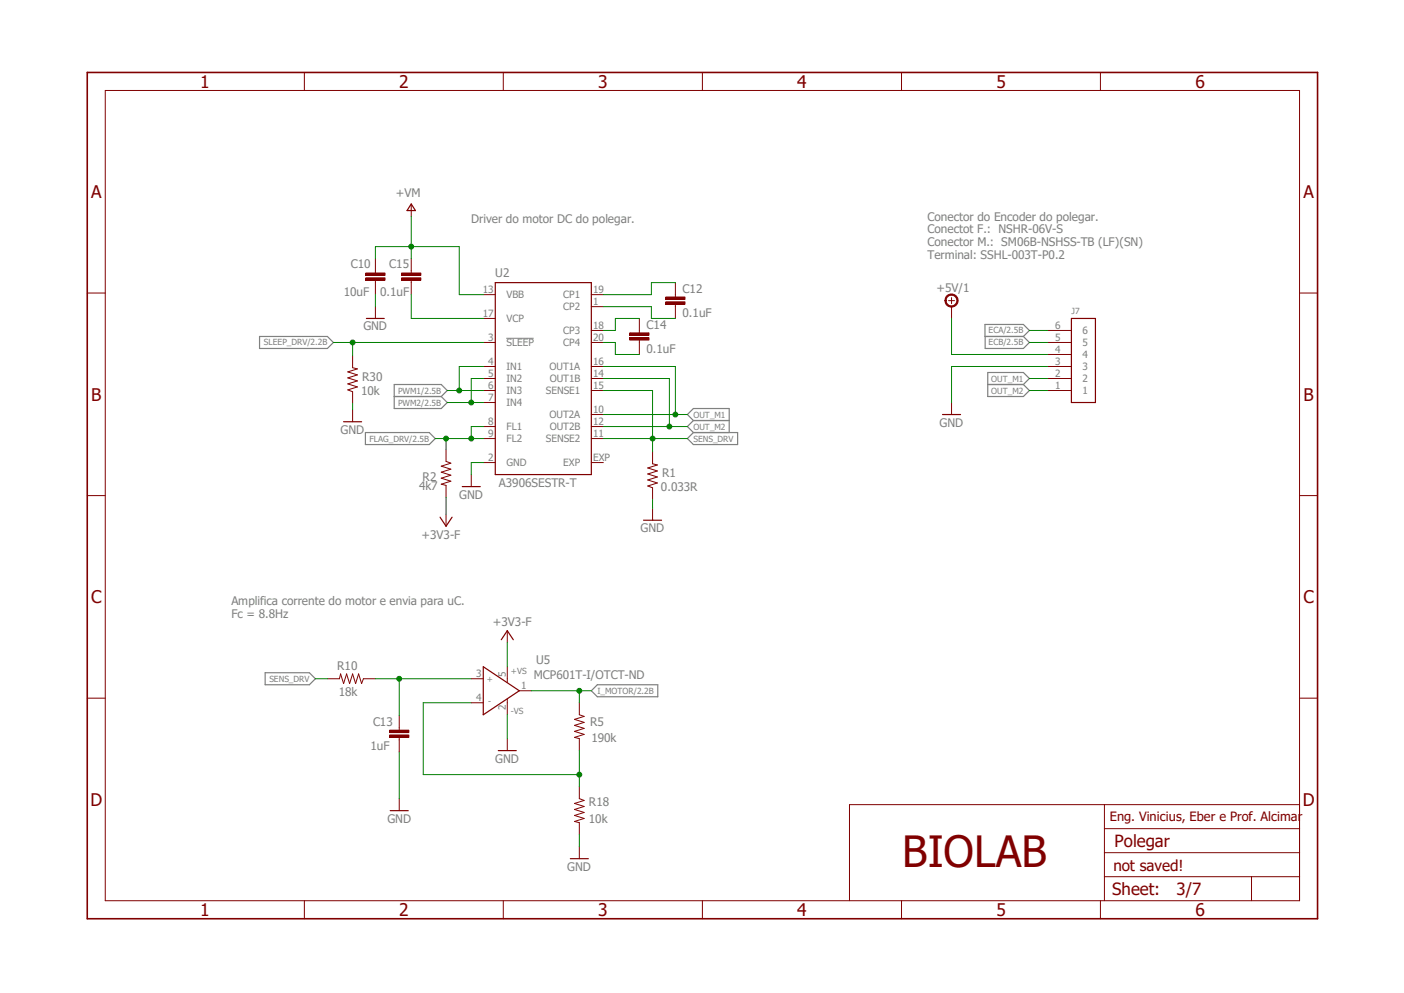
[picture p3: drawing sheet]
<svg xmlns="http://www.w3.org/2000/svg" width="297mm" height="210mm" viewBox="0 0 297 210" stroke-linecap="round" stroke-linejoin="round" font-family="sans-serif">
<path d="M17.9 15l261.2 179.9M279.1 15l-261.2 179.9" fill="none" stroke="#fff" stroke-width=".21"/>
<path d="M107.1 71.5h5.8" fill="none" stroke="#808080" stroke-width=".21"/>
<g fill="none" stroke="#808080" stroke-width=".25">
<path d="M54.9 71.2h14.4l1.2 1.2-1.2 1.3h-14.4zM208.4 68.6h8.1l1.3 1.3-1.3 1.3h-8.1zM208.4 71.2v2.5h8.1l1.3-1.3-1.3-1.2M209 78.8h7.5l1.3 1.3-1.3 1.2 1.3 1.3-1.3 1.3h-7.5zM77.3 91.5h13.5l1.3 1.3-1.3 1.2h-13.5zM83.4 81.3h9.9l1.3 1.3-1.3 1.3 1.3 1.2-1.3 1.3h-9.9zM83.4 83.9h9.9M145.4 92.8l1.3-1.3h9.3v2.5h-9.3zM146.7 88.9l-1.3-1.2 1.3-1.3h7.6v5.1M146.7 88.9h7.6M146.7 88.9l-1.3 1.3 1.3 1.3M209 81.3h7.5"/>
<path d="M56.1 142.3h9.3l1.3 1.3-1.3 1.2h-9.3zM125.1 146.1l1.3-1.3h12.7v2.6h-12.7z"/>
</g>
<g fill="none" stroke="#800000" stroke-width=".21">
<path d="M22.3 19.1h252.6v171.4h-252.6zM64.4 15.3v3.8M106.5 15.3v3.8M148.6 15.3v3.8M190.7 15.3v3.8M232.8 15.3v3.8M79.4 57.2v.5M79.4 59.3v.5M18.5 62h3.8M102.2 77.5h2.6M102.2 62.3h2.6M102.2 72.4h2.6"/>
<path d="M102.2 67.4h2.6M125.1 77.5h2.5M125.1 62.3h2.5M125.1 72.4h2.5M125.1 64.9h2.5M125.1 69.9h2.5M274.9 62h3.8M102.2 80.1h2.6M102.2 82.6h2.6M102.2 85.1h2.6M102.2 90.2h2.6M102.2 97.8h2.6"/>
<path d="M102.2 92.8h2.6M125.1 80.1h2.5M125.1 82.6h2.5M125.1 87.7h2.5M125.1 90.2h2.5M125.1 97.8h2.5M125.1 92.8h2.5M18.5 104.8h3.8M274.9 104.8h3.8M18.5 147.7h3.8M274.9 147.7h3.8M233.6 170.2v20.3"/>
<path d="M233.6 175.3h41.3M274.9 170.2h-95.2v20.3M64.4 190.5v3.8M106.5 190.5v3.8M148.6 190.5v3.8M190.7 190.5v3.8M232.8 190.5v3.8M233.6 185.4h41.3M233.6 180.3h41.3M264.8 185.4v5.1"/>
</g>
<path d="M18.5 15.3h260.2v179h-260.2z" fill="none" stroke="#800000" stroke-width=".34"/>
<path d="M104.8 59.8h20.3v40.6h-20.3z" fill="none" stroke="#800000" stroke-width=".25"/>
<path d="M77.4 57.7h4v.6h-4z" fill-rule="evenodd" fill="#800000"/>
<path d="M77.4 57.7h4v.6h-4z" fill="none" stroke="#800000" stroke-width=".21"/>
<path d="M77.4 58.8h4v.5h-4z" fill-rule="evenodd" fill="#800000"/>
<path d="M77.4 58.8h4v.5h-4zM79.4 54.7v2.5M79.4 59.8v2.5M142.9 62.3v.5M142.9 64.3v.6" fill="none" stroke="#800000" stroke-width=".21"/>
<path d="M140.8 63.8h4.1v.5h-4.1z" fill-rule="evenodd" fill="#800000"/>
<path d="M140.8 63.8h4.1v.5h-4.1z" fill="none" stroke="#800000" stroke-width=".21"/>
<path d="M140.8 62.8h4.1v.5h-4.1z" fill-rule="evenodd" fill="#800000"/>
<path d="M142.9 59.8v2.5M135.3 69.9v.5M135.3 71.9v.5M140.8 62.8h4.1v.5h-4.1zM142.9 64.9v2.5" fill="none" stroke="#800000" stroke-width=".21"/>
<path d="M133.2 71.4h4.1v.5h-4.1z" fill-rule="evenodd" fill="#800000"/>
<path d="M133.2 71.4h4.1v.5h-4.1z" fill="none" stroke="#800000" stroke-width=".21"/>
<path d="M133.2 70.4h4.1v.5h-4.1z" fill-rule="evenodd" fill="#800000"/>
<path d="M87 57.2v.5M87 59.3v.5M133.2 70.4h4.1v.5h-4.1zM135.3 67.4v2.5M135.3 72.4v2.6" fill="none" stroke="#800000" stroke-width=".21"/>
<path d="M85 58.8h4v.5h-4z" fill-rule="evenodd" fill="#800000"/>
<path d="M85 58.8h4v.5h-4z" fill="none" stroke="#800000" stroke-width=".21"/>
<path d="M85 57.7h4v.6h-4z" fill-rule="evenodd" fill="#800000"/>
<g fill="none" stroke="#800000" stroke-width=".21">
<path d="M85 57.7h4v.6h-4zM87 54.7v2.5M87 59.8v2.5M221.6 77.5h5.1M221.6 75h5.1M221.6 72.4h5.1M221.6 69.9h5.1M201.3 85.1v2.6M221.6 82.6h5.1M221.6 80.1h5.1M69.3 143.6h2.5l.3-1.1 .6 2.1 .6-2.1 .7 2.1 .6-2.1 .6 2.1 .7-2.1 .6 2.1 .4-1h2.5M84.5 153.9v.5"/>
<path d="M84.5 156v.5M99.7 143.6h2.5M99.7 148.6h2.5M107.3 141v3.3M107.3 147.9v3.3M107.3 156.2v2.5M109.9 146.1h2.5M122.6 148.6v2.6l1 .3-2.1 .6 2.1 .7-2.1 .6 2.1 .7-2.1 .6 2.1 .6-2.1 .7 1.1 .2v2.5M122.6 166.4v2.5l1 .4-2.1 .6 2.1 .7-2.1 .6 2.1 .6-2.1 .7 2.1 .6-2.1 .6 1.1 .3v2.5"/>
</g>
<path d="M226.7 67.4h5v17.7h-5zM199.4 87.7h3.8M102.2 141l7.7 5.1-7.7 5.1zM105.4 158.7h3.8" fill="none" stroke="#800000" stroke-width=".25"/>
<path d="M82.4 155.4h4.1v.6h-4.1z" fill-rule="evenodd" fill="#800000"/>
<path d="M82.4 155.4h4.1v.6h-4.1z" fill="none" stroke="#800000" stroke-width=".21"/>
<path d="M82.4 154.4h4.1v.5h-4.1z" fill-rule="evenodd" fill="#800000"/>
<path d="M87 43.3v2.5M200.7 63.6h1.2M201.3 62.9v1.3M138 95.5v2.6l1.1 .2-2.1 .7 2.1 .6-2.1 .6 2.1 .7-2.1 .6 2.1 .7-2.1 .6 1 .4v2.5M107.3 133.4v2.5M82.4 154.4h4.1v.5h-4.1zM84.5 151.4v2.5M84.5 156.5v2.5M84.5 168.9v2.5M122.6 179.1v2.5" fill="none" stroke="#800000" stroke-width=".21"/>
<path d="M87 43.1l.9 1.4h-1.8zM106 135.3l1.3-1.9 1.3 1.9M82.5 171.4h3.9M120.6 181.6h3.9" fill="none" stroke="#800000" stroke-width=".25"/>
<path d="M200.2 62.7a1.41 1.41 0 0 1 2.2 0 1.41 1.41 0 0 1-.6 2.1 1.41 1.41 0 0 1-1.9-1.2h.3a1.14 1.14 0 0 1 1.4-1.1 1.14 1.14 0 0 1 .6 1.7 1.14 1.14 0 0 1-1.8 .1l-.2-.7h-.3z" fill-rule="evenodd" fill="#800000"/>
<path d="M74.6 75.2v2.6l1 .2-2 .7 2 .6-2 .6 2 .7-2 .6 2 .6-2 .7 1 .3v2.6M79.4 64.9v2.5M200.2 62.7a1.41 1.41 0 0 1 2.2 0 1.41 1.41 0 0 1-.6 2.1 1.41 1.41 0 0 1-1.9-1.2h.3a1.14 1.14 0 0 1 1.4-1.1 1.14 1.14 0 0 1 .6 1.7 1.14 1.14 0 0 1-1.8 .1l-.2-.7h-.3zM201.3 64.9v2.5M74.6 86.7v2.5M94.4 95v2.6l1 .4-2.1 .6 2.1 .6-2.1 .7 2.1 .6-2.1 .6 2.1 .7-2.1 .6 1.1 .3v2.5M94.4 108.8v2.5M99.7 100.4v2.5M138 107.5v2.5" fill="none" stroke="#800000" stroke-width=".21"/>
<path d="M77.5 67.4h3.8M72.7 89.2h3.8M93.1 109.4l1.3 1.9 1.2-1.9M97.8 102.9h3.8M136.1 110h3.9" fill="none" stroke="#800000" stroke-width=".25"/>
<path d="M127.6 64.9h10.2v2.5h5.1M94.6 85.1h7.6M102.2 80.1h-2.5v5" fill="none" stroke="#008000" stroke-width=".21"/>
<circle cx="99.7" cy="85.1" r=".51" fill="#008000"/>
<g fill="none" stroke="#008000" stroke-width=".21">
<path d="M142.9 59.8h-5.1v2.5h-10.2M70.5 72.4h31.7M74.6 72.4v2.8M127.6 72.4h2.6v2.6h5.1M135.3 67.4h-5.1v2.5h-2.6"/>
<circle cx="99.7" cy="85.1" r=".51"/>
</g>
<circle cx="74.6" cy="72.4" r=".51" fill="#008000"/>
<g fill="none" stroke="#008000" stroke-width=".21">
<path d="M79.4 62.3v2.6M217.8 72.4h3.8M217.8 69.9h3.8M221.6 77.5h-20.3v7.6M74.6 85.4v1.3M102.2 97.8h-2.5v2.6M138 105.7v1.8M84.5 159v9.9M99.7 148.6h-10.2v15.2h33.1M107.3 151.2v5M122.6 158.7v7.7M122.6 176.5v2.6"/>
<circle cx="74.6" cy="72.4" r=".51"/>
</g>
<circle cx="122.6" cy="163.8" r=".51" fill="#008000"/>
<g fill="none" stroke="#008000" stroke-width=".21">
<path d="M79.4 143.6h20.3M84.5 143.6v7.8"/>
<circle cx="122.6" cy="163.8" r=".51"/>
</g>
<circle cx="84.5" cy="143.6" r=".51" fill="#008000"/>
<g fill="none" stroke="#008000" stroke-width=".21">
<path d="M87 52.2v2.5"/>
<circle cx="84.5" cy="143.6" r=".51"/>
</g>
<circle cx="87" cy="52.2" r=".51" fill="#008000"/>
<g fill="none" stroke="#008000" stroke-width=".21">
<path d="M79.4 54.7v-2.5h17.8v10.1h5M87 45.8v6.4M127.6 77.5h15.3v10.2M127.6 87.7h17.8"/>
<circle cx="87" cy="52.2" r=".51"/>
</g>
<circle cx="142.9" cy="87.7" r=".51" fill="#008000"/>
<g fill="none" stroke="#008000" stroke-width=".21">
<path d="M127.6 80.1h14v10.1M127.6 90.2h17.8M217.8 80.1h3.8"/>
<circle cx="142.9" cy="87.7" r=".51"/>
</g>
<circle cx="141.6" cy="90.2" r=".51" fill="#008000"/>
<g fill="none" stroke="#008000" stroke-width=".21">
<path d="M201.3 67.4v7.6h20.3M127.6 82.6h10.4v12.9M127.6 92.8h10.2M217.8 82.6h3.8M94.4 105.2v3.6M107.3 135.9v5.1"/>
<circle cx="141.6" cy="90.2" r=".51"/>
</g>
<circle cx="138" cy="92.8" r=".51" fill="#008000"/>
<g fill="none" stroke="#008000" stroke-width=".21">
<path d="M87 62.3v5.1h15.2M137.8 92.8h7.6M66.7 143.6h2.6M112.4 146.1h12.7M122.6 146.1v2.5"/>
<circle cx="138" cy="92.8" r=".51"/>
</g>
<circle cx="122.6" cy="146.1" r=".51" fill="#008000"/>
<g fill="none" stroke="#008000" stroke-width=".21">
<path d="M102.2 77.5h-5v5.1M94.6 82.6h7.6"/>
<circle cx="122.6" cy="146.1" r=".51"/>
</g>
<circle cx="97.2" cy="82.6" r=".51" fill="#008000"/>
<g fill="none" stroke="#008000" stroke-width=".21">
<path d="M92.1 92.8h10.1M102.2 90.2h-2.5v2.6"/>
<circle cx="97.2" cy="82.6" r=".51"/>
</g>
<circle cx="99.7" cy="92.8" r=".51" fill="#008000"/>
<g fill="none" stroke="#008000" stroke-width=".21">
<path d="M94.4 92.8v2.2"/>
<circle cx="99.7" cy="92.8" r=".51"/>
</g>
<circle cx="94.4" cy="92.8" r=".51" fill="#008000"/>
<circle cx="94.4" cy="92.8" r=".51" fill="none" stroke="#008000" stroke-width=".21"/>
<text font-size="9.1" fill="#800000" x="190.9" y="183.4">BIOLAB</text>
<g font-size="3.7" fill="#800000">
<text x="42.3" y="18.5">1</text>
<text x="84.5" y="18.5">2</text>
<text x="126.6" y="18.5">3</text>
<text x="168.7" y="18.5">4</text>
<text x="210.8" y="18.5">5</text>
<text x="252.9" y="18.5">6</text>
<text x="19.3" y="41.9">A</text>
<text x="275.7" y="41.9">A</text>
<text x="19.3" y="84.7">B</text>
<text x="275.8" y="84.7">B</text>
<text x="19.3" y="127.5">C</text>
<text x="275.7" y="127.5">C</text>
<text x="19.1" y="170.4">D</text>
<text x="275.6" y="170.4">D</text>
<text x="42.3" y="193.7">1</text>
<text x="84.5" y="193.7">2</text>
<text x="126.6" y="193.7">3</text>
<text x="168.7" y="193.7">4</text>
<text x="210.8" y="193.7">5</text>
<text x="252.9" y="193.7">6</text>
</g>
<g font-size="3.6" fill="#800000">
<text x="235.8" y="179.1">Polegar</text>
<text x="235.3" y="189.4">Sheet:</text>
<text x="248.9" y="189.2">3/7</text>
</g>
<text font-size="3.2" fill="#800000" x="235.5" y="184.1">not saved!</text>
<text font-size="2.7" fill="#800000" x="234.8" y="173.7">Eng. Vinicius, Eber e Prof. Alcimar</text>
<g font-size="2.5" fill="#808080">
<text x="83.7" y="41.7">+VM</text>
<text x="99.7" y="47.1">Driver do motor DC do polegar.</text>
<text x="196.2" y="46.7">Conector do Encoder do polegar.</text>
<text x="196.2" y="49.4">Conectot F.: NSHR-06V-S</text>
<text x="196.2" y="52">Conector M.: SM06B-NSHSS-TB (LF)(SN)</text>
<text x="74.2" y="56.7">C10</text>
<text x="82.3" y="56.7">C15</text>
<text x="104.8" y="58.5">U2</text>
<text x="196.2" y="54.7">Terminal: SSHL-003T-P0.2</text>
<text x="72.7" y="62.7">10uF</text>
<text x="80.4" y="62.7">0.1uF</text>
<text x="144.4" y="61.9">C12</text>
<text x="198.1" y="61.7">+5V/1</text>
<text x="76.9" y="69.9">GND</text>
<text x="136.8" y="69.5">C14</text>
<text x="144.4" y="67">0.1uF</text>
<text x="136.8" y="74.6">0.1uF</text>
<text x="76.4" y="83.6">10k</text>
<text x="76.6" y="80.6">R30</text>
<text x="72.1" y="91.7">GND</text>
<text x="198.8" y="90.2">GND</text>
<text x="89.4" y="101.6">R2</text>
<text x="140.1" y="100.9">R1</text>
<text x="88.6" y="103.7">4k7</text>
<text x="97.2" y="105.5">GND</text>
<text x="105.6" y="102.9">A3906SESTR-T</text>
<text x="139.8" y="103.9">0.033R</text>
<text x="135.5" y="112.6">GND</text>
<text x="89.2" y="114.1">+3V3-F</text>
<text x="48.9" y="128.1">Amplifica corrente do motor e envia para uC.</text>
<text x="48.9" y="130.7">Fc = 8.8Hz</text>
<text x="104.3" y="132.4">+3V3-F</text>
<text x="71.3" y="141.7">R10</text>
<text x="112.9" y="143.6">MCP601T-I/OTCT-ND</text>
<text x="113.4" y="140.5">U5</text>
<text x="71.7" y="147.1">18k</text>
<text x="78.9" y="153.6">C13</text>
<text x="124.8" y="153.5">R5</text>
<text x="78.4" y="158.6">1uF</text>
<text x="104.8" y="161.3">GND</text>
<text x="125.1" y="157">190k</text>
<text x="82" y="174">GND</text>
<text x="124.6" y="174">10k</text>
<text x="124.6" y="170.5">R18</text>
<text x="120" y="184.2">GND</text>
</g>
<g font-size="2.1" fill="#808080">
<text x="102.2" y="61.9">13</text>
<text x="107.1" y="63.1">VBB</text>
<text x="119.2" y="63.1">CP1</text>
<text x="119.2" y="65.6">CP2</text>
<text x="125.5" y="61.9">19</text>
<text x="125.5" y="64.5">1</text>
<text x="102.2" y="67">17</text>
<text x="107.1" y="68.1">VCP</text>
<text x="119.2" y="70.7">CP3</text>
<text x="125.5" y="69.6">18</text>
<text x="223.2" y="69.6">6</text>
<text x="229" y="70.7">6</text>
<text x="103.3" y="77.2">4</text>
<text x="103.3" y="72.1">3</text>
<text x="107.1" y="73.2">SLEEP</text>
<text x="119.2" y="73.2">CP4</text>
<text x="125.5" y="77.2">16</text>
<text x="125.5" y="72.1">20</text>
<text x="223.2" y="77.2">3</text>
<text x="223.2" y="74.6">4</text>
<text x="223.2" y="72.1">5</text>
<text x="229" y="75.7">4</text>
<text x="229" y="73.2">5</text>
<text x="103.3" y="79.7">5</text>
<text x="103.3" y="82.3">6</text>
<text x="107.1" y="78.3">IN1</text>
<text x="107.1" y="80.8">IN2</text>
<text x="107.1" y="83.4">IN3</text>
<text x="115.5" y="83.4">SENSE1</text>
<text x="116.2" y="78.3">OUT1A</text>
<text x="116.3" y="80.8">OUT1B</text>
<text x="125.5" y="79.7">14</text>
<text x="125.5" y="82.3">15</text>
<text x="223.2" y="82.3">1</text>
<text x="223.2" y="79.7">2</text>
<text x="229" y="83.4">1</text>
<text x="229" y="80.8">2</text>
<text x="229" y="78.3">3</text>
<text x="103.3" y="84.8">7</text>
<text x="103.3" y="89.9">8</text>
<text x="107.1" y="85.9">IN4</text>
<text x="116.2" y="88.4">OUT2A</text>
<text x="125.5" y="87.3">10</text>
<text x="125.5" y="89.9">12</text>
<text x="103.3" y="92.4">9</text>
<text x="107.1" y="91">FL1</text>
<text x="107.1" y="93.5">FL2</text>
<text x="115.5" y="93.5">SENSE2</text>
<text x="116.3" y="91">OUT2B</text>
<text x="125.5" y="92.4">11</text>
<text x="103.3" y="97.5">2</text>
<text x="107.1" y="98.6">GND</text>
<text x="119.2" y="98.6">EXP</text>
<text x="125.5" y="97.5">EXP</text>
<text x="100.8" y="143.2">3</text>
<text x="107" y="143.2" transform="rotate(-90 107 143.2)">5</text>
<text x="100.8" y="148.3">4</text>
<text x="110.2" y="145.7">1</text>
<text x="107" y="150.1" transform="rotate(-90 107 150.1)">2</text>
</g>
<g font-size="1.8" fill="#808080">
<text x="209.1" y="70.5">ECA/2.5B</text>
<text x="226.7" y="66.4">J7</text>
<text x="55.8" y="73.1">SLEEP_DRV/2.2B</text>
<text x="209.1" y="73.1">ECB/2.5B</text>
<text x="84.2" y="83.2">PWM1/2.5B</text>
<text x="209.7" y="80.7">OUT_M1</text>
<text x="209.7" y="83.2">OUT_M2</text>
<text x="84.2" y="85.8">PWM2/2.5B</text>
<text x="146.7" y="88.3">OUT_M1</text>
<text x="78.2" y="93.4">FLAG_DRV/2.5B</text>
<text x="146.7" y="90.8">OUT_M2</text>
<text x="146.7" y="93.4">SENS_DRV</text>
<text x="108.1" y="142.5">+VS</text>
<text x="57" y="144.2">SENS_DRV</text>
<text x="103" y="144.3">+</text>
<text x="103.3" y="148.9">-</text>
<text x="126.4" y="146.7">I_MOTOR/2.2B</text>
<text x="108.1" y="150.9">-VS</text>
</g>
</svg>
